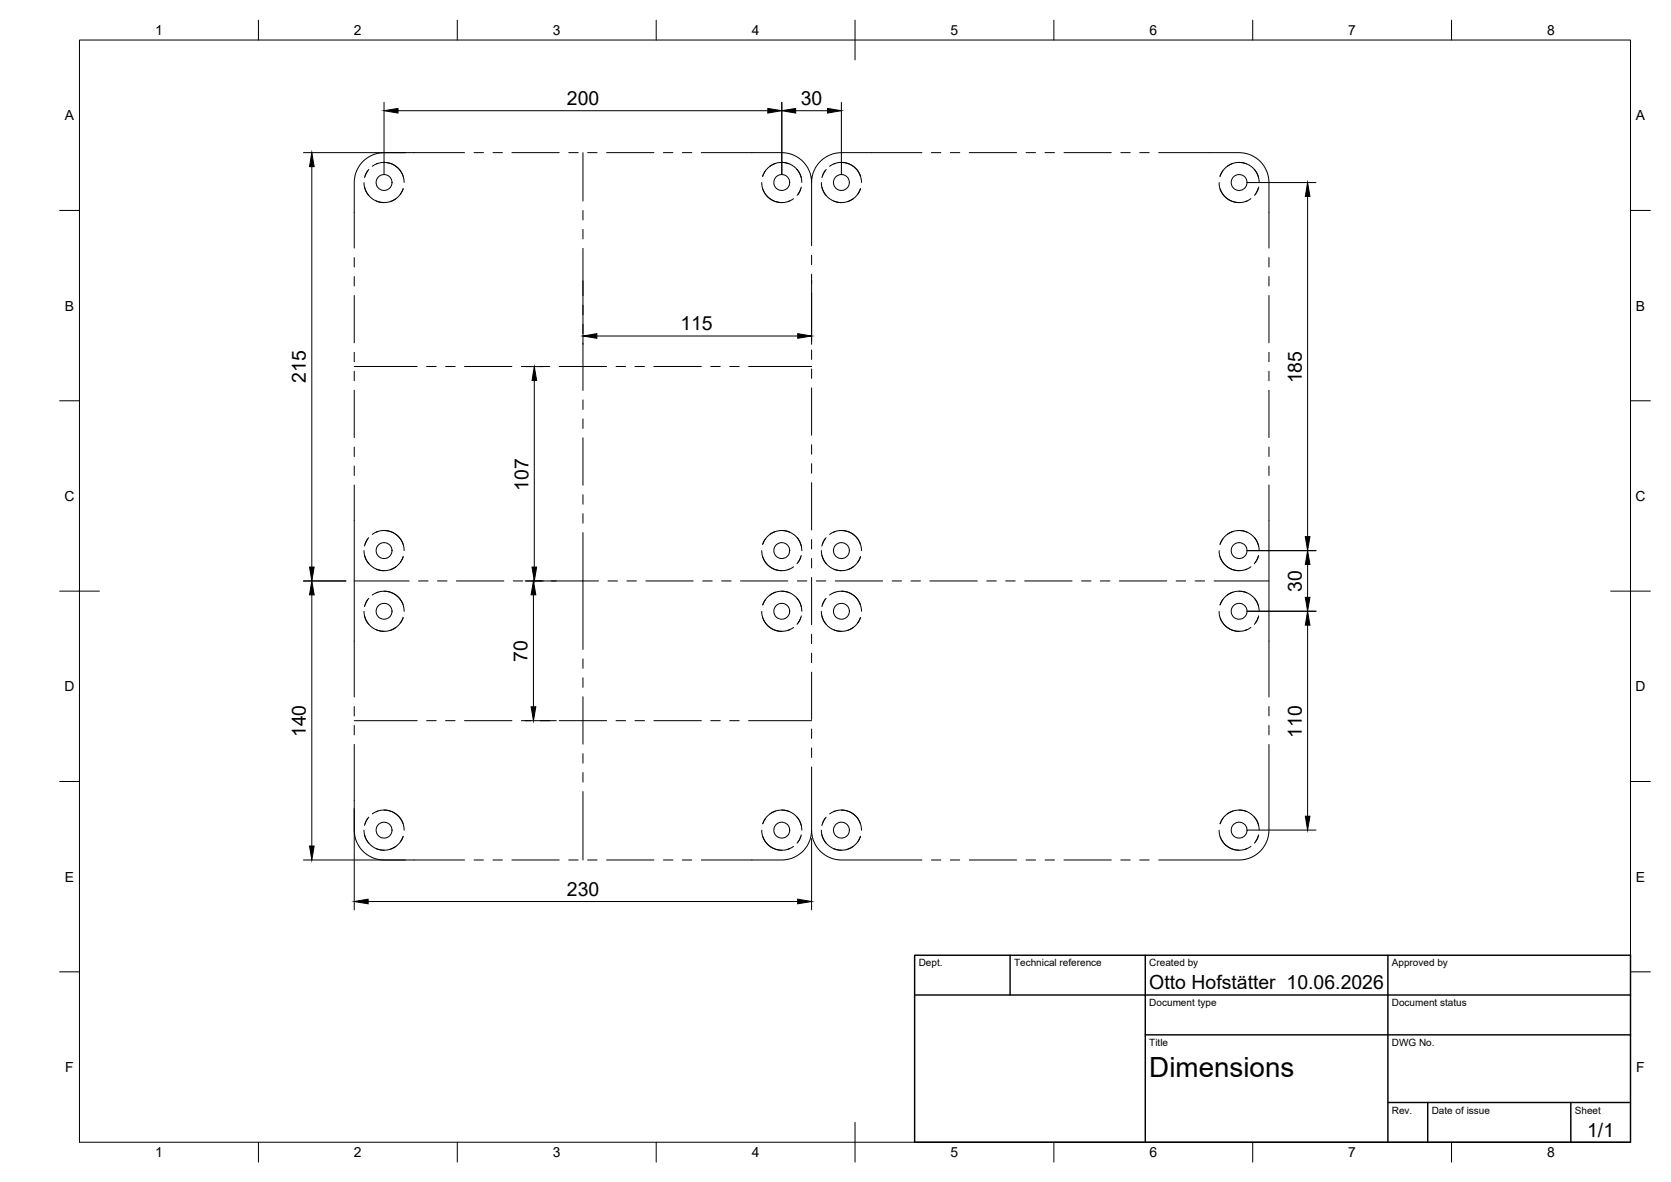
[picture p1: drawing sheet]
<svg xmlns="http://www.w3.org/2000/svg" width="420mm" height="297mm" viewBox="0 0 420 297" stroke-linecap="round" stroke-linejoin="round" font-family="sans-serif">
<!-- layer: Reference -->
<g fill="none" stroke="#000" stroke-width=".25">
<path d="M116.8 38.4h-20.2a7.5 7.5 0 0 0-7.5 7.5v16.4M119.2 38.4h2.4M124 38.4h2.3M128.7 38.4h11.9M143 38.4h2.4M146.6 38.4v12.1M147.8 38.4h2.3M152.5 38.4h11.9M166.8 38.4h2.4M171.6 38.4h2.3M176.3 38.4h20.3a7.5 7.5 0 0 1 7.5 7.5 7.5 7.5 0 0 1 7.5-7.5h20.2M234.2 38.4h2.4"/>
<path d="M239 38.4h2.3M243.7 38.4h11.9M258 38.4h2.4M262.8 38.4h2.3M267.5 38.4h11.9M281.8 38.4h2.4M286.6 38.4h2.3M291.3 38.4h20.3a7.5 7.5 0 0 1 7.5 7.5v16.4M91.5 45.9a5.1 5.1 0 0 0 5.1 5M91.7 47l.5 1.3 .5 .8M92.5 42.9l-.7 1.4M92.8 42.6l-.6 .7-.5 1.3"/>
<path d="M94.7 41.2a5.1 5.1 0 0 1 6.7 3.1M95 41.1l-1.4 .7M96.6 40.8a5.1 5.1 0 0 1 5 5.1M99.5 49.9l-1.4 .8M101.4 47.5a5.1 5.1 0 0 1-6.8 3M101.4 47.4l-.7 1.4M146.6 52.9v2.4M146.6 57.6v2.4M191.5 45.9a5 5 0 0 0 5.1 5M191.8 47.5a5.1 5.1 0 0 0 6.7 3M192.5 42.9l-.7 1.4M195 41.1l-1.4 .7"/>
<path d="M196.6 40.8a5.1 5.1 0 0 1 5 5.1M198.4 41.2a5 5 0 0 0-6.7 3.1M199.5 49.9l-1.4 .8M200.4 42.6l.5 .7 .6 1.3M201.4 47.4l-.7 1.4M201.5 47l-.5 1.3-.6 .8M204.1 45.9v15.9M206.5 45.9a5.1 5.1 0 0 0 5.1 5M206.7 47l.5 1.3 .5 .8M207.5 42.9l-.7 1.4M207.8 42.6l-.6 .7-.5 1.3M209.7 41.2a5.1 5.1 0 0 1 6.7 3.1"/>
<path d="M210 41.1l-1.4 .7M211.6 40.8a5.1 5.1 0 0 1 5 5.1M214.5 49.9l-1.4 .8M216.4 47.5a5.1 5.1 0 0 1-6.8 3M216.4 47.4l-.7 1.4M306.5 45.9a5 5 0 0 0 5.1 5M306.8 47.5a5.1 5.1 0 0 0 6.7 3M310 41.1l-1.4 .7M311.6 40.8a5.1 5.1 0 0 1 5 5.1M313.4 41.2a5 5 0 0 0-6.7 3.1l.8-1.4M314.5 49.9l-1.4 .8M315.4 42.6l.5 .7 .6 1.3"/>
<path d="M316.4 47.4l-.7 1.4M316.5 47l-.5 1.3-.6 .8M89.1 64.7v2.4M89.1 69.5v2.4M89.1 74.3v11.9M146.6 62.4v11.9M146.6 76.7v2.4M204.1 64.1v2.4M204.1 68.9v2.4M204.1 73.7v11.9M319.1 64.7v2.4M319.1 69.5v2.4"/>
<path d="M319.1 74.3v11.9M89.1 88.5v2.4M89.1 93.3v2.4M89.1 98.1v11.9M89.1 92.1h15.8M107.3 92.1h2.4M112 92.1h2.4M116.8 92.1h11.9M131.1 92.1h2.4M135.8 92.1h2.4M140.6 92.1h11.9M146.6 81.5v2.3"/>
<path d="M146.6 86.2v11.9M154.9 92.1h2.4M159.7 92.1h2.4M164.4 92.1h11.9M178.7 92.1h2.4M183.5 92.1h2.4M188.2 92.1h15.9M204.1 88v2.3M204.1 92.7v2.4M204.1 97.5v11.9M319.1 88.5v2.4M319.1 93.3v2.4"/>
<path d="M319.1 98.1v11.9M89.1 112.4v2.3M89.1 117.1v2.4M146.6 100.5v2.4M146.6 105.3v2.4M146.6 110v11.9M204.1 111.8v2.3M204.1 116.5v2.4M319.1 112.4v2.3M319.1 117.1v2.4M89.1 121.9v53.3M91.5 138.4a5.1 5.1 0 0 0 5.1 5"/>
<path d="M91.7 139.6l.5 1.3 .6 .8M92.5 135.4l-.7 1.4M92.7 135.1l-.5 .8-.5 1.3M94.6 133.7a5 5 0 0 1 6.8 3.1M95 133.6l-1.4 .7M96.6 133.3a5.1 5.1 0 0 1 5 5.1M146.6 124.3v2.4M146.6 129.1v2.4M146.6 133.8v29.4M191.5 138.4a5 5 0 0 0 5.1 5M191.7 139.9a5.1 5.1 0 0 0 6.8 3.2M195 133.6l-1.4 .7"/>
<path d="M196.6 133.3a5.1 5.1 0 0 1 5 5.1M198.5 133.7a5 5 0 0 0-6.7 3.1l.7-1.4M200.4 135.1l.6 .8 .5 1.3M201.4 139.9l-.7 1.4M201.5 139.6l-.6 1.3-.5 .8M204.1 121.3v11.9M204.1 135.6v2.4M206.5 138.4a5.1 5.1 0 0 0 5.1 5M206.7 139.6l.5 1.3 .6 .8M207.5 135.4l-.7 1.4M207.7 135.1l-.5 .8-.5 1.3M209.6 133.7a5 5 0 0 1 6.8 3.1"/>
<path d="M210 133.6l-1.4 .7M211.6 133.3a5.1 5.1 0 0 1 5 5.1M306.5 138.4a5 5 0 0 0 5.1 5M306.7 139.9a5.1 5.1 0 0 0 6.8 3.2M310 133.6l-1.4 .7M311.6 133.3a5.1 5.1 0 0 1 5 5.1M313.5 133.7a5 5 0 0 0-6.7 3.1l.7-1.4M315.4 135.1l.6 .8 .5 1.3M316.4 139.9l-.7 1.4M316.5 139.6l-.6 1.3-.5 .8M319.1 121.9v53.3M89.1 146h13.8"/>
<path d="M91.5 153.6a5 5 0 0 0 5.1 5.1M91.7 154.8l.5 1.3 .6 .8M92.5 150.7l-.7 1.4M92.7 150.4l-.5 .8-.5 1.2M94.6 149a5 5 0 0 1 6.7 2.9M95 148.8l-1.4 .7M96.6 148.6a5.1 5.1 0 0 1 5 5M99.5 157.7l-1.4 .7M99.5 142.4l-1.4 .8M100.7 141.3l.7-1.4a5.1 5.1 0 0 1-6.7 3.2M101.3 155.3a5 5 0 0 1-6.6 3M101.4 155.2l-.7 1.4"/>
<path d="M105.2 146h2.4M110 146h2.4M114.8 146h11.9M129.1 146h2.3M133.8 146h2.4M138.6 146h11.9M152.9 146h2.4M157.6 146h2.4M162.4 146h11.9M176.7 146h2.4M181.4 146h2.4M186.2 146h11.9"/>
<path d="M191.5 153.6a5 5 0 0 0 5.1 5.1M191.8 155.3a5 5 0 0 0 6.7 3M192.5 150.7l-.7 1.4M195 148.8l-1.4 .7M196.6 148.6a5.1 5.1 0 0 1 5 5M198.5 149a5 5 0 0 0-6.7 2.9M199.5 142.4l-1.4 .8M199.5 157.7l-1.4 .7M200.4 150.3l.6 .9 .5 1.2M200.5 146h2.4M201.4 155.2l-.7 1.4M201.5 154.8l-.5 1.3-.6 .8"/>
<path d="M204.1 140.3v2.4M204.1 145.1v11.9M204.1 159.4v2.4M205.3 146h2.3M206.5 153.6a5 5 0 0 0 5.1 5.1M206.7 154.8l.5 1.3 .6 .8M207.5 150.7l-.7 1.4M207.7 150.4l-.5 .8-.5 1.2M209.6 149a5 5 0 0 1 6.7 2.9M210 148.8l-1.4 .7M210 146h11.9M211.6 148.6a5.1 5.1 0 0 1 5 5"/>
<path d="M214.5 142.4l-1.4 .8M214.5 157.7l-1.4 .7M215.7 141.3l.7-1.4a5.1 5.1 0 0 1-6.7 3.2M216.3 155.3a5 5 0 0 1-6.6 3M216.4 155.2l-.7 1.4M224.3 146h2.4M229.1 146h2.4M233.8 146h11.9M248.1 146h2.4M252.9 146h2.4M257.6 146h12M271.9 146h2.4"/>
<path d="M276.7 146h2.4M281.5 146h11.9M295.7 146h2.4M300.5 146h2.4M305.3 146h13.8M306.5 153.6a5 5 0 0 0 5.1 5.1M306.8 155.3a5.1 5.1 0 0 0 6.7 3M307.5 150.7l-.7 1.4M310 148.8l-1.4 .7M311.6 148.6a5.1 5.1 0 0 1 5 5M313.5 149a5 5 0 0 0-6.7 2.9M314.5 142.4l-1.4 .8"/>
<path d="M314.5 157.7l-1.4 .7M315.4 150.3l.6 .9 .5 1.2M316.4 155.2l-.7 1.4M316.5 154.8l-.5 1.3-.6 .8M89.1 177.6v2.3M146.6 165.6v2.4M146.6 170.3v2.4M146.6 175.1v11.9M204.1 164.2v2.3M204.1 168.9v11.9M319.1 177.6v2.3M89.1 187.1v21.5a7.5 7.5 0 0 0 7.5 7.5h20.2"/>
<path d="M89.1 182.3v2.4M89.1 181.1h15.8M107.3 181.1h2.4M112 181.1h2.4M116.8 181.1h11.9M131.1 181.1h2.4M135.8 181.1h2.4M140.6 181.1h11.9M146.6 189.4v2.4M146.6 194.1v2.4M146.6 198.9v17.2M154.9 181.1h2.4"/>
<path d="M159.7 181.1h2.4M164.4 181.1h11.9M178.7 181.1h2.4M183.5 181.1h2.4M188.2 181.1h15.9M204.1 183.2v2.4M204.1 188v2.3M204.1 192.7v15.9M319.1 187.1v21.5a7.5 7.5 0 0 1-7.5 7.5h-20.3M319.1 182.3v2.4M91.5 208.6a5.1 5.1 0 0 0 5.1 5.1M91.7 209.8l.5 1.3 .6 .8"/>
<path d="M92.5 205.7l-.7 1.4M92.7 205.3l-.5 .8-.5 1.3M94.6 204a5 5 0 0 1 6.7 3M95 203.8l-1.4 .7M96.6 203.6a5.1 5.1 0 0 1 5 5M99.5 212.7l-1.4 .7M101.3 210.3a5.1 5.1 0 0 1-6.6 3M101.4 210.1l-.7 1.5M119.2 216.1h2.4M124 216.1h2.3M128.7 216.1h11.9M143 216.1h2.4"/>
<path d="M147.8 216.1h2.3M152.5 216.1h11.9M166.8 216.1h2.4M171.6 216.1h2.3M191.5 208.6a5 5 0 0 0 5.1 5.1M191.8 210.3a5 5 0 0 0 6.7 3M192.5 205.7l-.7 1.4M195 203.8l-1.4 .7M196.6 203.6a5.1 5.1 0 0 1 5 5M198.5 203.9a5 5 0 0 0-6.7 3.1M199.5 212.7l-1.4 .7M200.4 205.3l.6 .8 .5 1.3"/>
<path d="M201.4 210.1l-.7 1.5M201.5 209.8l-.5 1.3-.6 .8M204.1 208.6a7.5 7.5 0 0 1-7.5 7.5h-20.3M204.1 208.6a7.5 7.5 0 0 0 7.5 7.5h20.2M206.5 208.6a5.1 5.1 0 0 0 5.1 5.1M206.7 209.8l.5 1.3 .6 .8M207.5 205.7l-.7 1.4M207.7 205.3l-.5 .8-.5 1.3M209.6 204a5 5 0 0 1 6.7 3M210 203.8l-1.4 .7M211.6 203.6a5.1 5.1 0 0 1 5 5M214.5 212.7l-1.4 .7"/>
<path d="M216.3 210.3a5 5 0 0 1-6.6 3M216.4 210.1l-.7 1.5M234.2 216.1h2.4M239 216.1h2.3M243.7 216.1h11.9M258 216.1h2.4M262.8 216.1h2.3M267.5 216.1h11.9M281.8 216.1h2.4M286.6 216.1h2.3M306.5 208.6a5 5 0 0 0 5.1 5.1M306.8 210.3a5.1 5.1 0 0 0 6.7 3"/>
<path d="M307.5 205.7l-.7 1.4M310 203.8l-1.4 .7M311.6 203.6a5.1 5.1 0 0 1 5 5M313.5 203.9a5.1 5.1 0 0 0-6.7 3.1M314.5 212.7l-1.4 .7M315.4 205.3l.6 .8 .5 1.3M316.4 210.1l-.7 1.5M316.5 209.8l-.5 1.3-.6 .8"/>
<circle cx="96.6" cy="45.9" r="2"/>
<circle cx="196.6" cy="45.9" r="2"/>
<circle cx="211.6" cy="45.9" r="2"/>
<circle cx="311.6" cy="45.9" r="2"/>
<circle cx="96.6" cy="138.4" r="2"/>
<circle cx="196.6" cy="138.4" r="2"/>
<circle cx="211.6" cy="138.4" r="2"/>
<circle cx="311.6" cy="138.4" r="2"/>
<circle cx="96.6" cy="153.6" r="2"/>
<circle cx="196.6" cy="153.6" r="2"/>
<circle cx="211.6" cy="153.6" r="2"/>
<circle cx="311.6" cy="153.6" r="2"/>
<circle cx="96.6" cy="208.6" r="2"/>
<circle cx="196.6" cy="208.6" r="2"/>
<circle cx="211.6" cy="208.6" r="2"/>
<circle cx="311.6" cy="208.6" r="2"/>
</g>
<!-- layer: BORDER -->
<g fill="none" stroke="#000" stroke-width=".25">
<path d="M20 10.1h390v276.9h-390zM65 5.1v5M115 5.1v5M165 5.1v5M215 5.1v10M265 5.1v5M315 5.1v5M365 5.1v5M15 52.9h5M410 52.9h5M15 100.7h5M410 100.7h5"/>
<path d="M15 148.6h10M405 148.6h10M15 196.4h5M410 196.4h5M15 244.2h5M410 244.2h5M65 287v5M115 287v5M165 287v5M215 282.1v9.9M265 287v5M315 287v5"/>
<path d="M365 287v5"/>
</g>
<!-- layer: TITLEBLOCK -->
<path d="M230 240.1h180v46.9h-180zM230 250h180M254 240.1v9.9M288 240.1v46.9M349 240.1v46.9M288 260.1h122M349 277.1h61M359 277.1v9.9M395 277.1v9.9" fill="none" stroke="#000" stroke-width=".36"/>
<!-- layer: FD_Dimensions -->
<g fill="none" stroke="#000" stroke-width=".25">
<path d="M76.3 38.4h25.7M96.6 25.7v18.1M100.1 27.8h93M196.6 25.7v18.1M200.1 27.8h8M211.6 25.7v18.1M78.4 41.9v100.6M313.7 45.9h17.2M328.8 49.4v85.5M146.6 70.6v15.9M204.1 70.6v15.9M132.2 92.1h4.4"/>
<path d="M134.3 95.6v46.9M150.1 84.4h50.5M313.7 138.4h17.2M76.3 146h10.7M78.4 149.5v63.1M132 146h7.9M134.1 149.5v28.1M313.7 153.6h17.2M328.8 141.9v8.2M328.8 157.1v48M132 181.1h7.9M76.3 216.1h25.7"/>
<path d="M89.1 203.2v25.4M204.1 210.7v17.9M313.7 208.6h17.2M92.6 226.6h108"/>
</g>
<g fill="#000" stroke="#000" stroke-width=".25">
<path d="M96.6 27.8l3.5-.6v1.2zM193.1 27.2l3.5 .6-3.5 .6zM196.6 27.8l3.5-.6v1.2zM208.1 27.2l3.5 .6-3.5 .6zM78.4 38.4l.6 3.5h-1.2zM328.8 45.9l.6 3.5h-1.2zM134.3 92.1l.6 3.5h-1.1zM146.6 84.4l3.5-.6v1.2zM200.6 83.8l3.5 .6-3.5 .6zM328.2 134.9h1.2l-.6 3.5zM77.8 142.5h1.2l-.6 3.5zM78.4 146l.6 3.5h-1.2z"/>
<path d="M134.1 146l.6 3.5h-1.2zM133.8 142.5h1.1l-.6 3.5zM328.8 138.4l.6 3.5h-1.2zM328.2 150.1h1.2l-.6 3.5zM328.8 153.6l.6 3.5h-1.2zM133.5 177.6h1.2l-.6 3.5zM77.8 212.6h1.2l-.6 3.5zM328.2 205.1h1.2l-.6 3.5zM89.1 226.6l3.5-.6v1.1zM200.6 226l3.5 .6-3.5 .5z"/>
</g>
<text font-size="7" x="289" y="270.6">Dimensions</text>
<g font-size="4.9">
<text x="142.5" y="26.4">200</text>
<text x="201.4" y="26.4">30</text>
<text x="171.1" y="83">115</text>
<text x="76.9" y="96.2" transform="rotate(-90 76.9 96.2)">215</text>
<text x="327.3" y="96.4" transform="rotate(-90 327.3 96.4)">185</text>
<text x="132.9" y="123.3" transform="rotate(-90 132.9 123.3)">107</text>
<text x="327.3" y="148.7" transform="rotate(-90 327.3 148.7)">30</text>
<text x="132.7" y="166.3" transform="rotate(-90 132.7 166.3)">70</text>
<text x="76.9" y="185.3" transform="rotate(-90 76.9 185.3)">140</text>
<text x="327.3" y="185.3" transform="rotate(-90 327.3 185.3)">110</text>
<text x="142.5" y="225.1">230</text>
<text x="289" y="248.5">Otto Hofstätter 10.06.2026</text>
<text x="399.1" y="285.7">1/1</text>
</g>
<g font-size="3.5">
<text x="39" y="8.8">1</text>
<text x="89" y="8.8">2</text>
<text x="139" y="8.8">3</text>
<text x="189" y="8.8">4</text>
<text x="239" y="8.8">5</text>
<text x="289" y="8.8">6</text>
<text x="339" y="8.8">7</text>
<text x="389" y="8.8">8</text>
<text x="16.3" y="30.2">A</text>
<text x="411.3" y="30.2">A</text>
<text x="16.3" y="78">B</text>
<text x="411.3" y="78">B</text>
<text x="16.2" y="125.9">C</text>
<text x="411.2" y="125.9">C</text>
<text x="16.2" y="173.7">D</text>
<text x="411.2" y="173.7">D</text>
<text x="16.3" y="221.6">E</text>
<text x="411.3" y="221.6">E</text>
<text x="16.4" y="269.4">F</text>
<text x="411.4" y="269.4">F</text>
<text x="39" y="290.8">1</text>
<text x="89" y="290.8">2</text>
<text x="139" y="290.8">3</text>
<text x="189" y="290.8">4</text>
<text x="239" y="290.8">5</text>
<text x="289" y="290.8">6</text>
<text x="339" y="290.8">7</text>
<text x="389" y="290.8">8</text>
</g>
<g font-size="2.5">
<text x="231" y="242.9">Dept.</text>
<text x="255" y="242.9">Technical reference</text>
<text x="289" y="242.9">Created by</text>
<text x="350" y="242.9">Approved by</text>
<text x="289" y="252.8">Document type</text>
<text x="350" y="252.8">Document status</text>
<text x="289" y="262.9">Title</text>
<text x="350" y="262.9">DWG No.</text>
<text x="350" y="279.9">Rev.</text>
<text x="360" y="279.9">Date of issue</text>
<text x="396" y="279.9">Sheet</text>
</g>
</svg>
